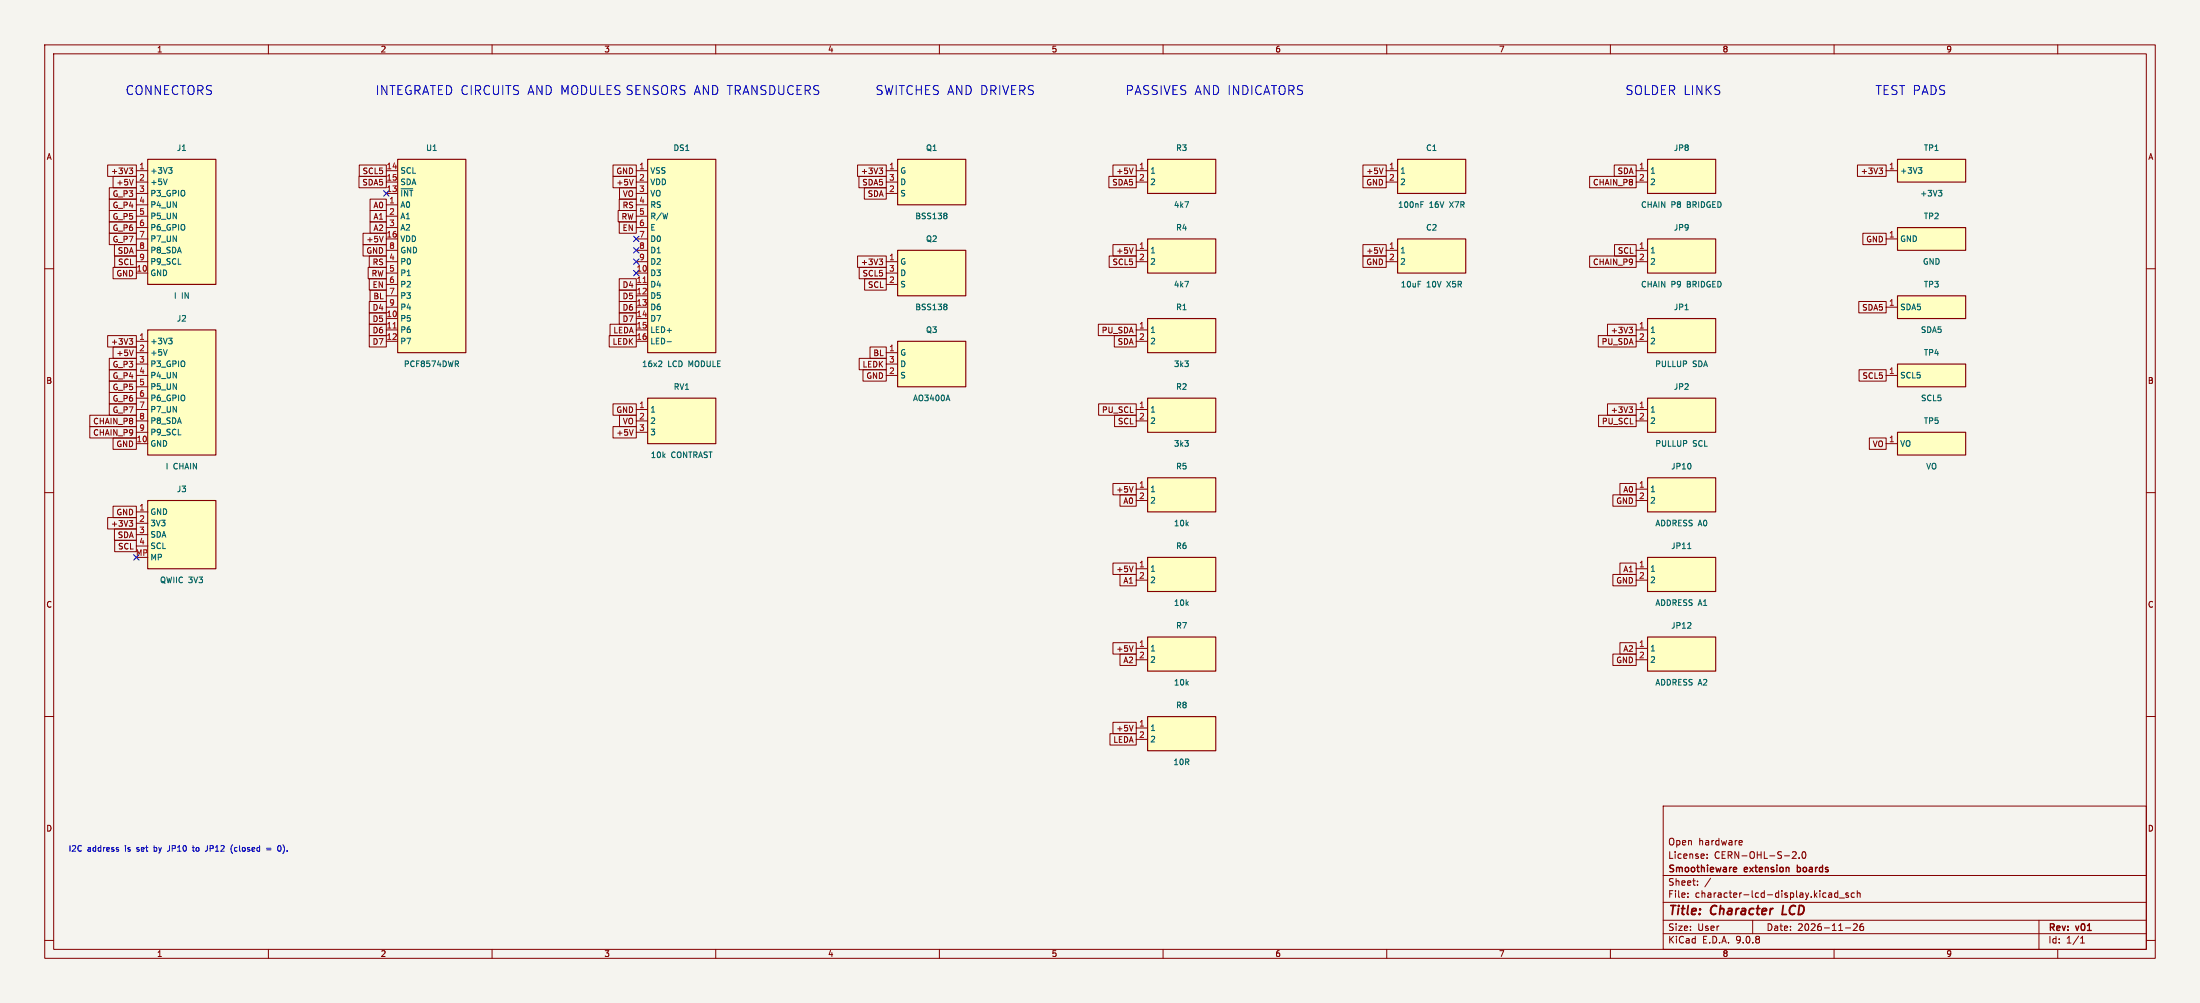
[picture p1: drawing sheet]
<svg xmlns="http://www.w3.org/2000/svg" width="492mm" height="224mm" viewBox="0 0 492 224" stroke-linecap="round" stroke-linejoin="round" font-family="sans-serif">
<path d="M0 0h491.8v224h-491.8z" fill="#f5f4ef" stroke="#f5f4ef" stroke-width=".22"/>
<g fill="none" stroke="#840000" stroke-width=".22">
<path d="M10 10h471.8v204h-471.8zM12 12h467.8v200h-467.8zM60 10v2M110 10v2M160 10v2M210 10v2M260 10v2M310 10v2M360 10v2M410 10v2M460 10v2M10 60h2"/>
<path d="M479.8 60h2M10 110h2M479.8 110h2M10 160h2M479.8 160h2M371.8 180h108v32h-108zM371.8 195.5h108M377.3 199.5v.1M379.5 197.6v.1M379.5 196.8v.1M381.6 191.6v.1M381.6 190.8v.1"/>
<path d="M382.4 196.1l-1.3 2M389 187.7l.4 .1 .1 .3-.7 .1M389.4 188.6l-.4 .1M400.7 190.4l.6-.2 .2 .4-.9 1.1h.9M402.2 191.6v.1M403 190.4l.2-.2a.8 .8 0 0 1 .5 .8 .8 .8 0 0 1-.5 .7l-.4-.6zM408.8 199.5h.6l.1 .9M409.5 199.8h-.5l-.2 .3 .2 .3 .5-.1M410.8 199.5l-.4-.1-.3 .3 .2 .6h.5M410.8 198.9v1.5M413.2 199.5l-.4-.1-.2 .2 .1 .2 .5 .2v.3h-.6M414.5 199.5l-.4-.1-.3 .3 .2 .6h.5"/>
<path d="M415.2 198.9v1.5M415.2 199.6l.2-.2 .4 .1v.9M10 210h2M60 212v2M110 212v2M160 212v2M210 212v2M260 212v2M310 212v2M360 212v2M371.8 208.5h108M371.8 205.5h108"/>
<path d="M371.8 201.5h108M377.3 200.3v.1M391.8 205.5v3M410 212v2M411.2 200.6h1.1M412.5 207.2h1.2M414.3 206.5l.6-.2 .3 .4-.9 1.1h.9M416.5 206.3l-.5 .1a1.01 1.01 0 0 0 0 1.4l.5-.1 .1-.5-.3-.3-.4 .1-.1 .2M455.8 205.5v6.5M460 212v2M465.1 210.6h.9M465.1 209.5l.4-.4v1.5"/>
<path d="M479.8 210h2"/>
</g>
<path d="M398.6 202.2l-.2 2h.9" fill="none" stroke="#840000" stroke-width=".4"/>
<path d="M387.7 193.7l.4 .1 .1 .3-.7 .1M388.1 194.6l-.4 .1M401.8 193.2v1.5M401.8 194.6l.1 .1M401.9 193.7l-.1 .1" fill="none" stroke="#840000" stroke-width=".3"/>
<path d="M312.4 35.6h15.3v7.6h-15.3z" fill="#ffffc2"/>
<path d="M312.4 35.6h15.3v7.6h-15.3z" fill="none" stroke="#840000" stroke-width=".25"/>
<path d="M309.9 38.1h2.5M309.9 40.7h2.5" fill="none" stroke="#840000" stroke-width=".22"/>
<path d="M317.6 45.7h.4M317.6 45.1h.6" fill="none" stroke="#006464" stroke-width=".22"/>
<path d="M368.3 35.6h15.2v7.6h-15.2z" fill="#ffffc2"/>
<path d="M368.3 35.6h15.2v7.6h-15.2z" fill="none" stroke="#840000" stroke-width=".25"/>
<path d="M365.8 38.1h2.5M365.8 40.7h2.5" fill="none" stroke="#840000" stroke-width=".22"/>
<path d="M368.3 53.4h15.2v7.6h-15.2z" fill="#ffffc2"/>
<path d="M368.3 53.4h15.2v7.6h-15.2z" fill="none" stroke="#840000" stroke-width=".25"/>
<path d="M365.8 55.9h2.5M365.8 58.4h2.5" fill="none" stroke="#840000" stroke-width=".22"/>
<path d="M368.3 71.1h15.2v7.7h-15.2z" fill="#ffffc2"/>
<path d="M368.3 71.1h15.2v7.7h-15.2z" fill="none" stroke="#840000" stroke-width=".25"/>
<path d="M365.8 73.7h2.5M365.8 76.2h2.5" fill="none" stroke="#840000" stroke-width=".22"/>
<path d="M256.5 124.5h15.3v7.6h-15.3z" fill="#ffffc2"/>
<path d="M256.5 124.5h15.3v7.6h-15.3z" fill="none" stroke="#840000" stroke-width=".25"/>
<path d="M254 127h2.5M254 129.6h2.5" fill="none" stroke="#840000" stroke-width=".22"/>
<path d="M256.5 106.7h15.3v7.6h-15.3z" fill="#ffffc2"/>
<path d="M256.5 106.7h15.3v7.6h-15.3z" fill="none" stroke="#840000" stroke-width=".25"/>
<path d="M254 109.2h2.5M254 111.8h2.5" fill="none" stroke="#840000" stroke-width=".22"/>
<path d="M368.3 88.9h15.2v7.6h-15.2z" fill="#ffffc2"/>
<path d="M368.3 88.9h15.2v7.6h-15.2z" fill="none" stroke="#840000" stroke-width=".25"/>
<path d="M365.8 91.5h2.5M365.8 94h2.5" fill="none" stroke="#840000" stroke-width=".22"/>
<path d="M424.2 81.3h15.2v5.1h-15.2z" fill="#ffffc2"/>
<path d="M424.2 81.3h15.2v5.1h-15.2z" fill="none" stroke="#840000" stroke-width=".25"/>
<path d="M421.6 83.8h2.6" fill="none" stroke="#840000" stroke-width=".22"/>
<path d="M424.2 66.1h15.2v5h-15.2z" fill="#ffffc2"/>
<path d="M424.2 66.1h15.2v5h-15.2z" fill="none" stroke="#840000" stroke-width=".25"/>
<path d="M421.6 68.6h2.6" fill="none" stroke="#840000" stroke-width=".22"/>
<path d="M424.2 96.5h15.2v5.1h-15.2z" fill="#ffffc2"/>
<path d="M424.2 96.5h15.2v5.1h-15.2z" fill="none" stroke="#840000" stroke-width=".25"/>
<path d="M421.6 99.1h2.6" fill="none" stroke="#840000" stroke-width=".22"/>
<path d="M256.5 160h15.3v7.7h-15.3z" fill="#ffffc2"/>
<path d="M256.5 160h15.3v7.7h-15.3z" fill="none" stroke="#840000" stroke-width=".25"/>
<path d="M254 162.6h2.5M254 165.1h2.5" fill="none" stroke="#840000" stroke-width=".22"/>
<path d="M368.3 142.3h15.2v7.6h-15.2z" fill="#ffffc2"/>
<path d="M368.3 142.3h15.2v7.6h-15.2z" fill="none" stroke="#840000" stroke-width=".25"/>
<path d="M365.8 144.8h2.5M365.8 147.3h2.5" fill="none" stroke="#840000" stroke-width=".22"/>
<path d="M256.5 142.3h15.3v7.6h-15.3z" fill="#ffffc2"/>
<path d="M256.5 142.3h15.3v7.6h-15.3z" fill="none" stroke="#840000" stroke-width=".25"/>
<path d="M254 144.8h2.5M254 147.3h2.5" fill="none" stroke="#840000" stroke-width=".22"/>
<path d="M256.5 88.9h15.3v7.6h-15.3z" fill="#ffffc2"/>
<path d="M256.5 88.9h15.3v7.6h-15.3z" fill="none" stroke="#840000" stroke-width=".25"/>
<path d="M254 91.5h2.5M254 94h2.5" fill="none" stroke="#840000" stroke-width=".22"/>
<path d="M33 111.8h15.3v15.2h-15.3z" fill="#ffffc2"/>
<path d="M33 111.8h15.3v15.2h-15.3z" fill="none" stroke="#840000" stroke-width=".25"/>
<path d="M30.5 114.3h2.5M30.5 116.9h2.5M30.5 119.4h2.5M30.5 121.9h2.5" fill="none" stroke="#840000" stroke-width=".22"/>
<path d="M256.5 71.1h15.3v7.7h-15.3z" fill="#ffffc2"/>
<path d="M256.5 71.1h15.3v7.7h-15.3z" fill="none" stroke="#840000" stroke-width=".25"/>
<path d="M254 73.7h2.5M254 76.2h2.5" fill="none" stroke="#840000" stroke-width=".22"/>
<path d="M312.4 53.4h15.3v7.6h-15.3z" fill="#ffffc2"/>
<path d="M312.4 53.4h15.3v7.6h-15.3z" fill="none" stroke="#840000" stroke-width=".25"/>
<path d="M309.9 55.9h2.5M309.9 58.4h2.5" fill="none" stroke="#840000" stroke-width=".22"/>
<path d="M424.2 35.6h15.2v5.1h-15.2z" fill="#ffffc2"/>
<path d="M424.2 35.6h15.2v5.1h-15.2z" fill="none" stroke="#840000" stroke-width=".25"/>
<path d="M421.6 38.1h2.6" fill="none" stroke="#840000" stroke-width=".22"/>
<path d="M428.8 37.4h.8l-.4 .5M429.4 37.9l.2 .3v.3l-.2 .2M433.3 42.5h.8l-.4 .5M433.9 43l.2 .2v.3l-.2 .3" fill="none" stroke="#006464" stroke-width=".22"/>
<path d="M424.2 50.8h15.2v5.1h-15.2z" fill="#ffffc2"/>
<path d="M424.2 50.8h15.2v5.1h-15.2z" fill="none" stroke="#840000" stroke-width=".25"/>
<path d="M421.6 53.4h2.6" fill="none" stroke="#840000" stroke-width=".22"/>
<path d="M368.3 124.5h15.2v7.6h-15.2z" fill="#ffffc2"/>
<path d="M368.3 124.5h15.2v7.6h-15.2z" fill="none" stroke="#840000" stroke-width=".25"/>
<path d="M365.8 127h2.5M365.8 129.6h2.5" fill="none" stroke="#840000" stroke-width=".22"/>
<path d="M377.3 122.5h.7" fill="none" stroke="#006464" stroke-width=".22"/>
<path d="M256.5 53.4h15.3v7.6h-15.3z" fill="#ffffc2"/>
<path d="M256.5 53.4h15.3v7.6h-15.3z" fill="none" stroke="#840000" stroke-width=".25"/>
<path d="M254 55.9h2.5M254 58.4h2.5" fill="none" stroke="#840000" stroke-width=".22"/>
<path d="M368.3 106.7h15.2v7.6h-15.2z" fill="#ffffc2"/>
<path d="M368.3 106.7h15.2v7.6h-15.2z" fill="none" stroke="#840000" stroke-width=".25"/>
<path d="M365.8 109.2h2.5M365.8 111.8h2.5" fill="none" stroke="#840000" stroke-width=".22"/>
<path d="M256.5 35.6h15.3v7.6h-15.3z" fill="#ffffc2"/>
<path d="M256.5 35.6h15.3v7.6h-15.3z" fill="none" stroke="#840000" stroke-width=".25"/>
<path d="M254 38.1h2.5M254 40.7h2.5" fill="none" stroke="#840000" stroke-width=".22"/>
<path d="M144.8 88.9h15.2v10.2h-15.2z" fill="#ffffc2"/>
<path d="M144.8 88.9h15.2v10.2h-15.2z" fill="none" stroke="#840000" stroke-width=".25"/>
<path d="M142.2 91.5h2.6M142.2 94h2.6M142.2 96.5h2.6" fill="none" stroke="#840000" stroke-width=".22"/>
<path d="M200.7 76.2h15.2v10.2h-15.2z" fill="#ffffc2"/>
<path d="M200.7 76.2h15.2v10.2h-15.2z" fill="none" stroke="#840000" stroke-width=".25"/>
<path d="M198.1 78.8h2.6M198.1 81.3h2.6M198.1 83.8h2.6" fill="none" stroke="#840000" stroke-width=".22"/>
<path d="M211.9 88.2l.4 1.3" fill="none" stroke="#006464" stroke-width=".22"/>
<path d="M200.7 55.9h15.2v10.2h-15.2z" fill="#ffffc2"/>
<path d="M200.7 55.9h15.2v10.2h-15.2z" fill="none" stroke="#840000" stroke-width=".25"/>
<path d="M198.1 58.4h2.6M198.1 61h2.6M198.1 63.5h2.6" fill="none" stroke="#840000" stroke-width=".22"/>
<path d="M211.5 67.9l.2 .3-.2 .3 .2 .4-.2 .3" fill="none" stroke="#006464" stroke-width=".22"/>
<path d="M144.8 35.6h15.2v43.2h-15.2z" fill="#ffffc2"/>
<path d="M144.8 35.6h15.2v43.2h-15.2z" fill="none" stroke="#840000" stroke-width=".25"/>
<g fill="none" stroke="#840000" stroke-width=".22">
<path d="M142.2 38.1h2.6M142.2 40.7h2.6M142.2 43.2h2.6M142.2 45.7h2.6M142.2 48.3h2.6M142.2 50.8h2.6M142.2 53.4h2.6M142.2 55.9h2.6M142.2 58.4h2.6M142.2 61h2.6M142.2 63.5h2.6M142.2 66.1h2.6"/>
<path d="M142.2 68.6h2.6M142.2 71.1h2.6M142.2 73.7h2.6M142.2 76.2h2.6"/>
</g>
<path d="M143.8 63.1h.7" fill="none" stroke="#a90000" stroke-width=".22"/>
<path d="M149.1 76.3h1M147.7 80.6l.3 .3-.1 .3-.7 .7h.8" fill="none" stroke="#006464" stroke-width=".22"/>
<path d="M200.7 35.6h15.2v10.1h-15.2z" fill="#ffffc2"/>
<path d="M200.7 35.6h15.2v10.1h-15.2z" fill="none" stroke="#840000" stroke-width=".25"/>
<path d="M198.1 38.1h2.6M198.1 40.7h2.6M198.1 43.2h2.6" fill="none" stroke="#840000" stroke-width=".22"/>
<path d="M211.5 47.6l.2 .2-.2 .3 .2 .5-.2 .3" fill="none" stroke="#006464" stroke-width=".22"/>
<path d="M88.9 35.6h15.2v43.2h-15.2z" fill="#ffffc2"/>
<path d="M88.9 35.6h15.2v43.2h-15.2z" fill="none" stroke="#840000" stroke-width=".25"/>
<g fill="none" stroke="#840000" stroke-width=".22">
<path d="M86.4 38.1h2.5M86.4 40.7h2.5M86.4 43.2h2.5M86.4 45.7h2.5M86.4 48.3h2.5M86.4 50.8h2.5M86.4 53.4h2.5M86.4 55.9h2.5M86.4 58.4h2.5M86.4 61h2.5M86.4 63.5h2.5M86.4 66.1h2.5"/>
<path d="M86.4 68.6h2.5M86.4 71.1h2.5M86.4 73.7h2.5M86.4 76.2h2.5"/>
</g>
<path d="M87.9 73.3h.7" fill="none" stroke="#a90000" stroke-width=".22"/>
<path d="M102.1 81.3l.4 .6M102.4 80.7l.1 .2-.1 .3" fill="none" stroke="#006464" stroke-width=".22"/>
<path d="M33 73.7h15.3v27.9h-15.3z" fill="#ffffc2"/>
<path d="M33 73.7h15.3v27.9h-15.3z" fill="none" stroke="#840000" stroke-width=".25"/>
<path d="M30.5 76.2h2.5M30.5 78.8h2.5M30.5 81.3h2.5M30.5 83.8h2.5M30.5 86.4h2.5M30.5 88.9h2.5M30.5 91.5h2.5M30.5 94h2.5M30.5 96.5h2.5M30.5 99.1h2.5" fill="none" stroke="#840000" stroke-width=".22"/>
<path d="M37.4 78.1l-.4 1.2M37.7 75.5h.8l-.5 .5M38.2 76l.3 .3v.3l-.3 .2" fill="none" stroke="#006464" stroke-width=".22"/>
<path d="M33 35.6h15.3v27.9h-15.3z" fill="#ffffc2"/>
<path d="M33 35.6h15.3v27.9h-15.3z" fill="none" stroke="#840000" stroke-width=".25"/>
<g fill="none" stroke="#840000" stroke-width=".22">
<path d="M24.1 36.9h6.4v2.5h-6.4zM25.3 39.4h5.2v2.5h-5.2zM28.9 37.5h.8l-.5 .5M29.4 38l.3 .2v.4l-.3 .2M30.5 38.1h2.5M80.2 39.4h6.2v2.5h-6.2zM80.3 36.9h6.1v2.5h-6.1zM137 39.4h5.2v2.5h-5.2zM137 36.9h5.2v2.5h-5.2zM191.7 36.9h6.4v2.5h-6.4zM192 39.4h6.1v2.5h-6.1zM196.5 37.5h.8l-.4 .5"/>
<path d="M197.1 38l.2 .2v.4l-.2 .2M247.9 39.4h6.1v2.5h-6.1zM248.8 36.9h5.2v2.5h-5.2zM253.3 37.5l-.4 1.3M304.7 39.4h5.2v2.5h-5.2zM304.7 36.9h5.2v2.5h-5.2zM309.2 37.5l-.4 1.3M355.4 39.4h10.4v2.5h-10.4zM360.9 36.9h4.9v2.5h-4.9zM415.2 36.9h6.4v2.5h-6.4zM420 37.5h.8l-.4 .5M420.6 38l.2 .2v.4l-.2 .2"/>
<path d="M24.4 47h6.1v2.6h-6.1zM24.4 41.9h6.1v2.6h-6.1zM24.4 44.5h6.1v2.5h-6.1zM24.4 49.6h6.1v2.5h-6.1zM24.4 52.1h6.1v2.5h-6.1zM25.3 59.7h5.2v2.6h-5.2zM25.6 54.6h4.9v2.6h-4.9zM25.6 57.2h4.9v2.5h-4.9zM29.8 40.1l-.4 1.2M30.5 40.7h2.5M30.5 43.2h2.5M30.5 45.7h2.5"/>
<path d="M30.5 48.3h2.5M30.5 50.8h2.5M30.5 53.4h2.5M30.5 55.9h2.5M30.5 58.4h2.5M81.2 52.1h5.2v2.5h-5.2zM81.2 54.6h5.2v2.6h-5.2zM82.3 59.7h4.1v2.6h-4.1zM82.5 57.2h3.9v2.5h-3.9zM82.7 49.6h3.7v2.5h-3.7zM82.7 47h3.7v2.6h-3.7zM82.7 44.5h3.7v2.5h-3.7z"/>
<path d="M85.7 52.8l-.5 1.2M138.2 47h4v2.6h-4zM138.4 49.6h3.8v2.5h-3.8zM138.4 44.5h3.8v2.5h-3.8zM138.5 41.9h3.7v2.6h-3.7zM141.5 40.1l-.4 1.2M191.7 57.2h6.4v2.5h-6.4zM192.1 59.7h6v2.6h-6zM193.2 41.9h4.9v2.6h-4.9zM196.5 57.8h.8l-.4 .5M197.1 58.3l.2 .3v.3l-.2 .2M247.9 57.2h6.1v2.5h-6.1z"/>
<path d="M248.8 54.6h5.2v2.6h-5.2zM253.3 55.3l-.4 1.3M304.7 57.2h5.2v2.5h-5.2zM304.7 54.6h5.2v2.6h-5.2zM309.2 55.3l-.4 1.3M355.4 57.2h10.4v2.5h-10.4zM360.9 54.6h4.9v2.6h-4.9zM416.4 52.1h5.2v2.5h-5.2zM24.1 75h6.4v2.5h-6.4zM25.3 77.5h5.2v2.5h-5.2zM28.9 75.6h.8l-.5 .5M29.4 76.1l.3 .2v.4l-.3 .2"/>
<path d="M29.8 78.2l-.4 1.2M30.5 61h2.5M82.5 67.3h3.9v2.6h-3.9zM82.5 75h3.9v2.5h-3.9zM82.5 72.4h3.9v2.6h-3.9zM82.5 69.9h3.9v2.5h-3.9zM82.5 62.3h3.9v2.5h-3.9zM82.7 64.8h3.7v2.5h-3.7zM136.2 75h6v2.5h-6zM136.4 72.4h5.8v2.6h-5.8zM138.4 69.9h3.8v2.5h-3.8zM138.4 67.3h3.8v2.6h-3.8z"/>
<path d="M138.4 64.8h3.8v2.5h-3.8zM138.4 62.3h3.8v2.5h-3.8zM193.3 62.3h4.8v2.5h-4.8zM194.5 77.5h3.6v2.5h-3.6zM245.5 72.4h8.5v2.6h-8.5zM249.1 75h4.9v2.5h-4.9zM357.3 75h8.5v2.5h-8.5zM359.3 72.4h6.5v2.6h-6.5zM364.2 73.1h.7l-.4 .5M364.7 73.6l.2 .2v.3l-.2 .3M415.5 67.3h6.1v2.6h-6.1zM20.1 92.7h10.4v2.6h-10.4z"/>
<path d="M20.1 95.3h10.4v2.5h-10.4zM24.4 87.7h6.1v2.5h-6.1zM24.4 90.2h6.1v2.5h-6.1zM24.4 80h6.1v2.6h-6.1zM24.4 82.6h6.1v2.5h-6.1zM24.4 85.1h6.1v2.6h-6.1zM25.3 97.8h5.2v2.6h-5.2zM137 90.2h5.2v2.5h-5.2zM137 95.3h5.2v2.5h-5.2zM138.5 92.7h3.7v2.6h-3.7zM141.5 95.9l-.4 1.3M192.1 80h6v2.6h-6z"/>
<path d="M192.9 82.6h5.2v2.5h-5.2zM245.6 90.2h8.4v2.5h-8.4zM249.2 92.7h4.8v2.6h-4.8zM357.4 92.7h8.4v2.6h-8.4zM359.3 90.2h6.5v2.5h-6.5zM364.2 90.9h.7l-.4 .4M364.7 91.3l.2 .3v.3l-.2 .2M415.6 82.6h6v2.5h-6zM417.9 97.8h3.7v2.6h-3.7zM24.1 115.6h6.4v2.5h-6.4zM25.3 113.1h5.2v2.5h-5.2zM25.6 118.1h4.9v2.6h-4.9z"/>
<path d="M28.9 116.3h.8l-.5 .4M29.4 116.7l.3 .3v.3l-.3 .2M248.8 108h5.2v2.5h-5.2zM250.4 110.5h3.6v2.6h-3.6zM253.3 108.6l-.4 1.3M360.6 110.5h5.2v2.6h-5.2zM362.1 108h3.7v2.5h-3.7zM25.6 120.7h4.9v2.5h-4.9zM248.8 125.8h5.2v2.5h-5.2zM250.4 128.3h3.6v2.5h-3.6zM253.3 126.4l-.4 1.3M360.6 128.3h5.2v2.5h-5.2z"/>
<path d="M362.1 125.8h3.7v2.5h-3.7zM248.8 143.5h5.2v2.6h-5.2zM250.4 146.1h3.6v2.5h-3.6zM253.3 144.2l-.4 1.3M360.6 146.1h5.2v2.5h-5.2zM362.1 143.5h3.7v2.6h-3.7zM248.1 163.9h5.9v2.5h-5.9zM248.8 161.3h5.2v2.6h-5.2zM253.3 162l-.4 1.3"/>
</g>
<path d="M37.4 40l-.4 1.2M37.7 37.4h.8l-.5 .5M38.2 37.9l.3 .3v.3l-.3 .2" fill="none" stroke="#006464" stroke-width=".22"/>
<path d="M85.8 42.6l1.2 1.2M87 42.6l-1.2 1.2M141.6 57.8l1.2 1.3M141.6 55.3l1.2 1.2M141.6 52.8l1.2 1.2M142.8 57.8l-1.2 1.3M142.8 55.3l-1.2 1.2M142.8 52.8l-1.2 1.2M141.6 60.4l1.2 1.2M142.8 60.4l-1.2 1.2M29.9 123.9l1.2 1.2M31.1 123.9l-1.2 1.2" fill="none" stroke="#000084" stroke-width=".22"/>
<path d="M26.2 189.7h.3v.2l-.4 .2M26.2 189.3h.3M37.7 190l-.3 .1M43 189.3h.5M43.2 188.8v1.1l.3 .2M46.4 188.8v.9l-.4 .4M52 188.7a1.46 1.46 0 0 0 0 1.9M59.6 189.4h1M59.6 189.8h1M62.1 189.1l.3-.3a.72 .72 0 0 1 .1 1.3" fill="none" stroke="#0000c2" stroke-width=".22"/>
<g font-size="2.8" fill="#0000c2">
<text x="27.9" y="21.4">CONNECTORS</text>
<text x="83.8" y="21.4">INTEGRATED CIRCUITS AND MODULES SENSORS AND TRANSDUCERS</text>
<text x="195.6" y="21.4">SWITCHES AND DRIVERS</text>
<text x="251.5" y="21.4">PASSIVES AND INDICATORS</text>
<text x="363.2" y="21.4">SOLDER LINKS</text>
<text x="419.1" y="21.4">TEST PADS</text>
</g>
<g font-size="2.8" fill="#840000">
<text x="372.8" y="204.9">Title:</text>
<text x="382.5" y="204.9">Character</text>
<text x="399.3" y="204.9">LCD</text>
</g>
<g font-size="2.1" fill="#840000">
<text x="372.8" y="189">Open</text>
<text x="379.7" y="189">hardware</text>
<text x="372.8" y="195.2">Smoothieware</text>
<text x="372.8" y="192">License:</text>
<text x="383.2" y="192">CERN-OHL-S-2.0</text>
<text x="390" y="195.2">extension</text>
<text x="402.4" y="195.2">boards</text>
<text x="372.8" y="200.7">File:</text>
<text x="372.8" y="198">Sheet:</text>
<text x="378.9" y="200.7">character-lcd-display.kicad_sch</text>
<text x="372.8" y="208.1">Size:</text>
<text x="379.5" y="208.1">User</text>
<text x="394.8" y="208.1">Date:</text>
<text x="401.8" y="208.1">2026-11-26</text>
<text x="457.8" y="208.3">Rev:</text>
<text x="464.2" y="208.3">v01</text>
<text x="372.8" y="210.9">KiCad</text>
<text x="380.5" y="210.9">E.D.A.</text>
<text x="388.1" y="210.9">9.0.8</text>
<text x="457.8" y="210.9">Id:</text>
<text x="461.9" y="210.9">1/1</text>
</g>
<g font-size="1.8" fill="#840000">
<text x="35" y="11.9">1</text>
<text x="85" y="11.9">2</text>
<text x="135" y="11.9">3</text>
<text x="185" y="11.9">4</text>
<text x="235" y="11.9">5</text>
<text x="285" y="11.9">6</text>
<text x="335" y="11.9">7</text>
<text x="385" y="11.9">8</text>
<text x="435" y="11.9">9</text>
<text x="10.3" y="35.9">A</text>
<text x="480.1" y="35.9">A</text>
<text x="24.7" y="39.1">+3V3</text>
<text x="25.9" y="41.6">+5V</text>
<text x="80.9" y="41.6">SDA5</text>
<text x="81" y="39.1">SCL5</text>
<text x="137.7" y="41.6">+5V</text>
<text x="137.7" y="39.1">GND</text>
<text x="192.4" y="39.1">+3V3</text>
<text x="192.7" y="41.6">SDA5</text>
<text x="248.5" y="41.6">SDA5</text>
<text x="249.4" y="39.1">+5V</text>
<text x="305.3" y="41.6">GND</text>
<text x="305.3" y="39.1">+5V</text>
<text x="356" y="41.6">CHAIN_P8</text>
<text x="361.5" y="39.1">SDA</text>
<text x="415.9" y="39.1">+3V3</text>
<text x="25.1" y="44.2">G_P3</text>
<text x="25.1" y="46.7">G_P4</text>
<text x="83.4" y="46.7">A0</text>
<text x="139.1" y="46.7">RS</text>
<text x="139.1" y="44.2">VO</text>
<text x="193.9" y="44.2">SDA</text>
<text x="25.1" y="49.2">G_P5</text>
<text x="25.1" y="51.8">G_P6</text>
<text x="83.4" y="51.8">A2</text>
<text x="83.4" y="49.2">A1</text>
<text x="138.8" y="49.2">RW</text>
<text x="139.1" y="51.8">EN</text>
<text x="25.1" y="54.3">G_P7</text>
<text x="26.2" y="56.9">SDA</text>
<text x="26.3" y="59.4">SCL</text>
<text x="81.8" y="54.3">+5V</text>
<text x="81.8" y="56.9">GND</text>
<text x="83.2" y="59.4">RS</text>
<text x="192.4" y="59.4">+3V3</text>
<text x="248.6" y="59.4">SCL5</text>
<text x="249.4" y="56.9">+5V</text>
<text x="305.3" y="59.4">GND</text>
<text x="305.3" y="56.9">+5V</text>
<text x="356" y="59.4">CHAIN_P9</text>
<text x="361.6" y="56.9">SCL</text>
<text x="417.1" y="54.3">GND</text>
<text x="25.9" y="61.9">GND</text>
<text x="83" y="61.9">RW</text>
<text x="83.2" y="64.5">EN</text>
<text x="139.1" y="64.5">D4</text>
<text x="192.7" y="61.9">SCL5</text>
<text x="193.9" y="64.5">SCL</text>
<text x="83.2" y="69.6">D4</text>
<text x="83.4" y="67">BL</text>
<text x="139.1" y="69.6">D6</text>
<text x="139.1" y="67">D5</text>
<text x="416.2" y="69.6">SDA5</text>
<text x="24.7" y="77.2">+3V3</text>
<text x="83.2" y="77.2">D7</text>
<text x="83.2" y="74.6">D6</text>
<text x="83.2" y="72.1">D5</text>
<text x="136.8" y="77.2">LEDK</text>
<text x="137" y="74.6">LEDA</text>
<text x="139.1" y="72.1">D7</text>
<text x="246.2" y="74.6">PU_SDA</text>
<text x="249.8" y="77.2">SDA</text>
<text x="357.9" y="77.2">PU_SDA</text>
<text x="360" y="74.6">+3V3</text>
<text x="25.1" y="82.3">G_P3</text>
<text x="25.9" y="79.7">+5V</text>
<text x="192.7" y="82.3">LEDK</text>
<text x="195.1" y="79.7">BL</text>
<text x="10.3" y="85.9">B</text>
<text x="25.1" y="89.9">G_P6</text>
<text x="25.1" y="84.8">G_P4</text>
<text x="25.1" y="87.3">G_P5</text>
<text x="193.6" y="84.8">GND</text>
<text x="416.2" y="84.8">SCL5</text>
<text x="480.1" y="85.9">B</text>
<text x="20.7" y="95">CHAIN_P8</text>
<text x="25.1" y="92.4">G_P7</text>
<text x="137.7" y="92.4">GND</text>
<text x="139.1" y="95">VO</text>
<text x="246.2" y="92.4">PU_SCL</text>
<text x="249.8" y="95">SCL</text>
<text x="358" y="95">PU_SCL</text>
<text x="360" y="92.4">+3V3</text>
<text x="20.7" y="97.5">CHAIN_P9</text>
<text x="25.9" y="100">GND</text>
<text x="137.7" y="97.5">+5V</text>
<text x="418.5" y="100">VO</text>
<text x="249.4" y="110.2">+5V</text>
<text x="251" y="112.7">A0</text>
<text x="361.2" y="112.7">GND</text>
<text x="362.8" y="110.2">A0</text>
<text x="24.7" y="117.8">+3V3</text>
<text x="25.9" y="115.3">GND</text>
<text x="26.2" y="120.4">SDA</text>
<text x="26.3" y="122.9">SCL</text>
<text x="249.4" y="128">+5V</text>
<text x="251" y="130.5">A1</text>
<text x="361.2" y="130.5">GND</text>
<text x="362.8" y="128">A1</text>
<text x="10.3" y="135.9">C</text>
<text x="480.1" y="135.9">C</text>
<text x="249.4" y="145.8">+5V</text>
<text x="251" y="148.3">A2</text>
<text x="361.2" y="148.3">GND</text>
<text x="362.8" y="145.8">A2</text>
<text x="248.8" y="166.1">LEDA</text>
<text x="249.4" y="163.5">+5V</text>
<text x="10.3" y="185.9">D</text>
<text x="480.1" y="185.9">D</text>
<text x="35" y="213.9">1</text>
<text x="85" y="213.9">2</text>
<text x="135" y="213.9">3</text>
<text x="185" y="213.9">4</text>
<text x="235" y="213.9">5</text>
<text x="285" y="213.9">6</text>
<text x="335" y="213.9">7</text>
<text x="385" y="213.9">8</text>
<text x="435" y="213.9">9</text>
</g>
<g font-size="1.8" fill="#006464">
<text x="39.4" y="33.9">J1</text>
<text x="95.1" y="33.9">U1</text>
<text x="150.5" y="33.9">DS1</text>
<text x="206.9" y="33.9">Q1</text>
<text x="262.8" y="33.9">R3</text>
<text x="318.7" y="33.9">C1</text>
<text x="374.1" y="33.9">JP8</text>
<text x="430" y="33.9">TP1</text>
<text x="33.5" y="39">+3V3</text>
<text x="33.5" y="41.5">+5V</text>
<text x="89.4" y="39">SCL</text>
<text x="89.4" y="41.5">SDA</text>
<text x="145.3" y="39">VSS</text>
<text x="145.3" y="41.5">VDD</text>
<text x="201.2" y="39">G</text>
<text x="201.2" y="41.5">D</text>
<text x="257" y="39">1</text>
<text x="257" y="41.5">2</text>
<text x="312.9" y="39">1</text>
<text x="312.9" y="41.5">2</text>
<text x="368.8" y="39">1</text>
<text x="368.8" y="41.5">2</text>
<text x="424.7" y="39">+3V3</text>
<text x="33.5" y="44.1">P3_GPIO</text>
<text x="33.5" y="46.6">P4_UN</text>
<text x="89.4" y="44.1">~{INT}</text>
<text x="89.4" y="46.6">A0</text>
<text x="145.3" y="44.1">VO</text>
<text x="145.3" y="46.6">RS</text>
<text x="201.2" y="44.1">S</text>
<text x="262.3" y="46.6">4k7</text>
<text x="312.4" y="46.6">100nF</text>
<text x="319.5" y="46.6">16V</text>
<text x="324.2" y="46.6">X7R</text>
<text x="366.7" y="46.6">CHAIN</text>
<text x="373.5" y="46.6">P8</text>
<text x="377.2" y="46.6">BRIDGED</text>
<text x="429.2" y="44.1">+3V3</text>
<text x="33.5" y="49.1">P5_UN</text>
<text x="33.5" y="51.7">P6_GPIO</text>
<text x="89.4" y="49.1">A1</text>
<text x="89.4" y="51.7">A2</text>
<text x="145.3" y="49.1">R/W</text>
<text x="145.3" y="51.7">E</text>
<text x="204.5" y="49.1">BSS138</text>
<text x="262.8" y="51.7">R4</text>
<text x="318.7" y="51.7">C2</text>
<text x="374.1" y="51.7">JP9</text>
<text x="430" y="49.1">TP2</text>
<text x="33.5" y="54.2">P7_UN</text>
<text x="33.5" y="56.8">P8_SDA</text>
<text x="33.5" y="59.3">P9_SCL</text>
<text x="89.4" y="54.2">VDD</text>
<text x="89.4" y="56.8">GND</text>
<text x="89.4" y="59.3">P0</text>
<text x="145.3" y="54.2">D0</text>
<text x="145.3" y="56.8">D1</text>
<text x="145.3" y="59.3">D2</text>
<text x="201.2" y="59.3">G</text>
<text x="206.9" y="54.2">Q2</text>
<text x="257" y="56.8">1</text>
<text x="257" y="59.3">2</text>
<text x="312.9" y="56.8">1</text>
<text x="312.9" y="59.3">2</text>
<text x="368.8" y="56.8">1</text>
<text x="368.8" y="59.3">2</text>
<text x="424.7" y="54.2">GND</text>
<text x="429.8" y="59.3">GND</text>
<text x="33.5" y="61.8">GND</text>
<text x="89.4" y="61.8">P1</text>
<text x="89.4" y="64.4">P2</text>
<text x="145.3" y="61.8">D3</text>
<text x="145.3" y="64.4">D4</text>
<text x="201.2" y="61.8">D</text>
<text x="201.2" y="64.4">S</text>
<text x="262.3" y="64.4">4k7</text>
<text x="313" y="64.4">10uF</text>
<text x="318.9" y="64.4">10V</text>
<text x="323.5" y="64.4">X5R</text>
<text x="366.7" y="64.4">CHAIN</text>
<text x="373.5" y="64.4">P9</text>
<text x="377.2" y="64.4">BRIDGED</text>
<text x="430" y="64.4">TP3</text>
<text x="38.8" y="66.9">I</text>
<text x="40.6" y="66.9">IN</text>
<text x="89.4" y="66.9">P3</text>
<text x="89.4" y="69.5">P4</text>
<text x="145.3" y="66.9">D5</text>
<text x="145.3" y="69.5">D6</text>
<text x="204.5" y="69.5">BSS138</text>
<text x="262.8" y="69.5">R1</text>
<text x="374.1" y="69.5">JP1</text>
<text x="424.7" y="69.5">SDA5</text>
<text x="33.5" y="77.1">+3V3</text>
<text x="39.4" y="72">J2</text>
<text x="89.4" y="72">P5</text>
<text x="89.4" y="74.5">P6</text>
<text x="89.4" y="77.1">P7</text>
<text x="145.3" y="72">D7</text>
<text x="145.3" y="74.5">LED+</text>
<text x="145.3" y="77.1">LED-</text>
<text x="206.9" y="74.5">Q3</text>
<text x="257" y="74.5">1</text>
<text x="257" y="77.1">2</text>
<text x="368.8" y="74.5">1</text>
<text x="368.8" y="77.1">2</text>
<text x="429.3" y="74.5">SDA5</text>
<text x="33.5" y="79.6">+5V</text>
<text x="33.5" y="82.2">P3_GPIO</text>
<text x="90.2" y="82.2">PCF8574DWR</text>
<text x="143.4" y="82.2">16x2</text>
<text x="149.3" y="82.2">LCD MODULE</text>
<text x="201.2" y="79.6">G</text>
<text x="201.2" y="82.2">D</text>
<text x="262.3" y="82.2">3k3</text>
<text x="369.9" y="82.2">PULLUP</text>
<text x="378.3" y="82.2">SDA</text>
<text x="430" y="79.6">TP4</text>
<text x="33.5" y="84.7">P4_UN</text>
<text x="33.5" y="87.2">P5_UN</text>
<text x="33.5" y="89.8">P6_GPIO</text>
<text x="150.5" y="87.2">RV1</text>
<text x="201.2" y="84.7">S</text>
<text x="204" y="89.8">AO3400A</text>
<text x="262.8" y="87.2">R2</text>
<text x="374.1" y="87.2">JP2</text>
<text x="424.7" y="84.7">SCL5</text>
<text x="429.3" y="89.8">SCL5</text>
<text x="33.5" y="92.3">P7_UN</text>
<text x="33.5" y="94.9">P8_SDA</text>
<text x="145.3" y="92.3">1</text>
<text x="145.3" y="94.9">2</text>
<text x="257" y="92.3">1</text>
<text x="257" y="94.9">2</text>
<text x="368.8" y="92.3">1</text>
<text x="368.8" y="94.9">2</text>
<text x="430" y="94.9">TP5</text>
<text x="33.5" y="97.4">P9_SCL</text>
<text x="33.5" y="99.9">GND</text>
<text x="145.3" y="97.4">3</text>
<text x="262.3" y="99.9">3k3</text>
<text x="370" y="99.9">PULLUP</text>
<text x="378.4" y="99.9">SCL</text>
<text x="424.7" y="99.9">VO</text>
<text x="36.9" y="105">I</text>
<text x="38.7" y="105">CHAIN</text>
<text x="145.4" y="102.5">10k</text>
<text x="150" y="102.5">CONTRAST</text>
<text x="262.8" y="105">R5</text>
<text x="373.5" y="105">JP10</text>
<text x="430.5" y="105">VO</text>
<text x="39.4" y="110.1">J3</text>
<text x="257" y="110.1">1</text>
<text x="257" y="112.6">2</text>
<text x="368.8" y="110.1">1</text>
<text x="368.8" y="112.6">2</text>
<text x="33.5" y="115.2">GND</text>
<text x="33.5" y="117.7">3V3</text>
<text x="262.3" y="117.7">10k</text>
<text x="370" y="117.7">ADDRESS A0</text>
<text x="33.5" y="120.3">SDA</text>
<text x="33.5" y="122.8">SCL</text>
<text x="33.5" y="125.3">MP</text>
<text x="262.8" y="122.8">R6</text>
<text x="373.5" y="122.8">JP11</text>
<text x="35.7" y="130.4">QWIIC 3V3</text>
<text x="257" y="127.9">1</text>
<text x="257" y="130.4">2</text>
<text x="368.8" y="127.9">1</text>
<text x="368.8" y="130.4">2</text>
<text x="262.3" y="135.5">10k</text>
<text x="370" y="135.5">ADDRESS A1</text>
<text x="262.8" y="140.6">R7</text>
<text x="373.5" y="140.6">JP12</text>
<text x="257" y="145.7">1</text>
<text x="257" y="148.2">2</text>
<text x="368.8" y="145.7">1</text>
<text x="368.8" y="148.2">2</text>
<text x="262.3" y="153.3">10k</text>
<text x="370" y="153.3">ADDRESS A2</text>
<text x="262.8" y="158.4">R8</text>
<text x="257" y="163.4">1</text>
<text x="257" y="166">2</text>
<text x="262.2" y="171.1">10R</text>
</g>
<g font-size="1.8" fill="#a90000">
<text x="31" y="37.9">1</text>
<text x="31" y="40.4">2</text>
<text x="86.3" y="37.9">14</text>
<text x="86.3" y="40.4">15</text>
<text x="142.8" y="37.9">1</text>
<text x="142.8" y="40.4">2</text>
<text x="198.7" y="37.9">1</text>
<text x="198.7" y="40.4">3</text>
<text x="254.6" y="37.9">1</text>
<text x="254.6" y="40.4">2</text>
<text x="310.4" y="37.9">1</text>
<text x="310.4" y="40.4">2</text>
<text x="366.3" y="37.9">1</text>
<text x="366.3" y="40.4">2</text>
<text x="422.2" y="37.9">1</text>
<text x="31" y="42.9">3</text>
<text x="31" y="45.5">4</text>
<text x="86.3" y="42.9">13</text>
<text x="86.9" y="45.5">1</text>
<text x="142.8" y="42.9">3</text>
<text x="142.8" y="45.5">4</text>
<text x="198.7" y="42.9">2</text>
<text x="31" y="48">5</text>
<text x="31" y="50.6">6</text>
<text x="31" y="53.1">7</text>
<text x="86.3" y="53.1">16</text>
<text x="86.9" y="48">2</text>
<text x="86.9" y="50.6">3</text>
<text x="142.8" y="48">5</text>
<text x="142.8" y="50.6">6</text>
<text x="142.8" y="53.1">7</text>
<text x="422.2" y="53.1">1</text>
<text x="31" y="55.6">8</text>
<text x="31" y="58.2">9</text>
<text x="86.9" y="55.6">8</text>
<text x="86.9" y="58.2">4</text>
<text x="142.8" y="55.6">8</text>
<text x="142.8" y="58.2">9</text>
<text x="198.7" y="58.2">1</text>
<text x="254.6" y="55.6">1</text>
<text x="254.6" y="58.2">2</text>
<text x="310.4" y="55.6">1</text>
<text x="310.4" y="58.2">2</text>
<text x="366.3" y="55.6">1</text>
<text x="366.3" y="58.2">2</text>
<text x="30.4" y="60.7">10</text>
<text x="86.9" y="60.7">5</text>
<text x="86.9" y="63.3">6</text>
<text x="86.9" y="65.8">7</text>
<text x="142.2" y="60.7">10</text>
<text x="142.2" y="63.3">11</text>
<text x="142.2" y="65.8">12</text>
<text x="198.7" y="60.7">3</text>
<text x="198.7" y="63.3">2</text>
<text x="86.3" y="70.9">10</text>
<text x="86.9" y="68.3">9</text>
<text x="142.2" y="68.3">13</text>
<text x="142.2" y="70.9">14</text>
<text x="422.2" y="68.3">1</text>
<text x="31" y="76">1</text>
<text x="86.3" y="73.4">11</text>
<text x="86.3" y="76">12</text>
<text x="142.2" y="73.4">15</text>
<text x="142.2" y="76">16</text>
<text x="254.6" y="73.4">1</text>
<text x="254.6" y="76">2</text>
<text x="366.3" y="73.4">1</text>
<text x="366.3" y="76">2</text>
<text x="31" y="78.5">2</text>
<text x="31" y="81">3</text>
<text x="31" y="83.6">4</text>
<text x="198.7" y="78.5">1</text>
<text x="198.7" y="81">3</text>
<text x="198.7" y="83.6">2</text>
<text x="422.2" y="83.6">1</text>
<text x="31" y="86.1">5</text>
<text x="31" y="88.7">6</text>
<text x="31" y="91.2">7</text>
<text x="31" y="93.7">8</text>
<text x="142.8" y="91.2">1</text>
<text x="142.8" y="93.7">2</text>
<text x="254.6" y="91.2">1</text>
<text x="254.6" y="93.7">2</text>
<text x="366.3" y="91.2">1</text>
<text x="366.3" y="93.7">2</text>
<text x="30.4" y="98.8">10</text>
<text x="31" y="96.3">9</text>
<text x="142.8" y="96.3">3</text>
<text x="422.2" y="98.8">1</text>
<text x="254.6" y="109">1</text>
<text x="254.6" y="111.5">2</text>
<text x="366.3" y="109">1</text>
<text x="366.3" y="111.5">2</text>
<text x="31" y="114.1">1</text>
<text x="31" y="116.6">2</text>
<text x="31" y="119.1">3</text>
<text x="30.3" y="124.2">MP</text>
<text x="31" y="121.7">4</text>
<text x="254.6" y="126.8">1</text>
<text x="254.6" y="129.3">2</text>
<text x="366.3" y="126.8">1</text>
<text x="366.3" y="129.3">2</text>
<text x="254.6" y="144.5">1</text>
<text x="254.6" y="147.1">2</text>
<text x="366.3" y="144.5">1</text>
<text x="366.3" y="147.1">2</text>
<text x="254.6" y="162.3">1</text>
<text x="254.6" y="164.9">2</text>
</g>
<g font-size="1.8" fill="#0000c2">
<text x="15.2" y="190.3">I2C</text>
<text x="19.5" y="190.3">address</text>
<text x="28" y="190.3">is</text>
<text x="30.8" y="190.3">set</text>
<text x="34.9" y="190.3">by</text>
<text x="38.1" y="190.3">JP10</text>
<text x="44" y="190.3">to</text>
<text x="47" y="190.3">JP12</text>
<text x="52.8" y="190.3">(closed</text>
<text x="61" y="190.3">=</text>
<text x="63.8" y="190.3">0).</text>
</g>
</svg>
